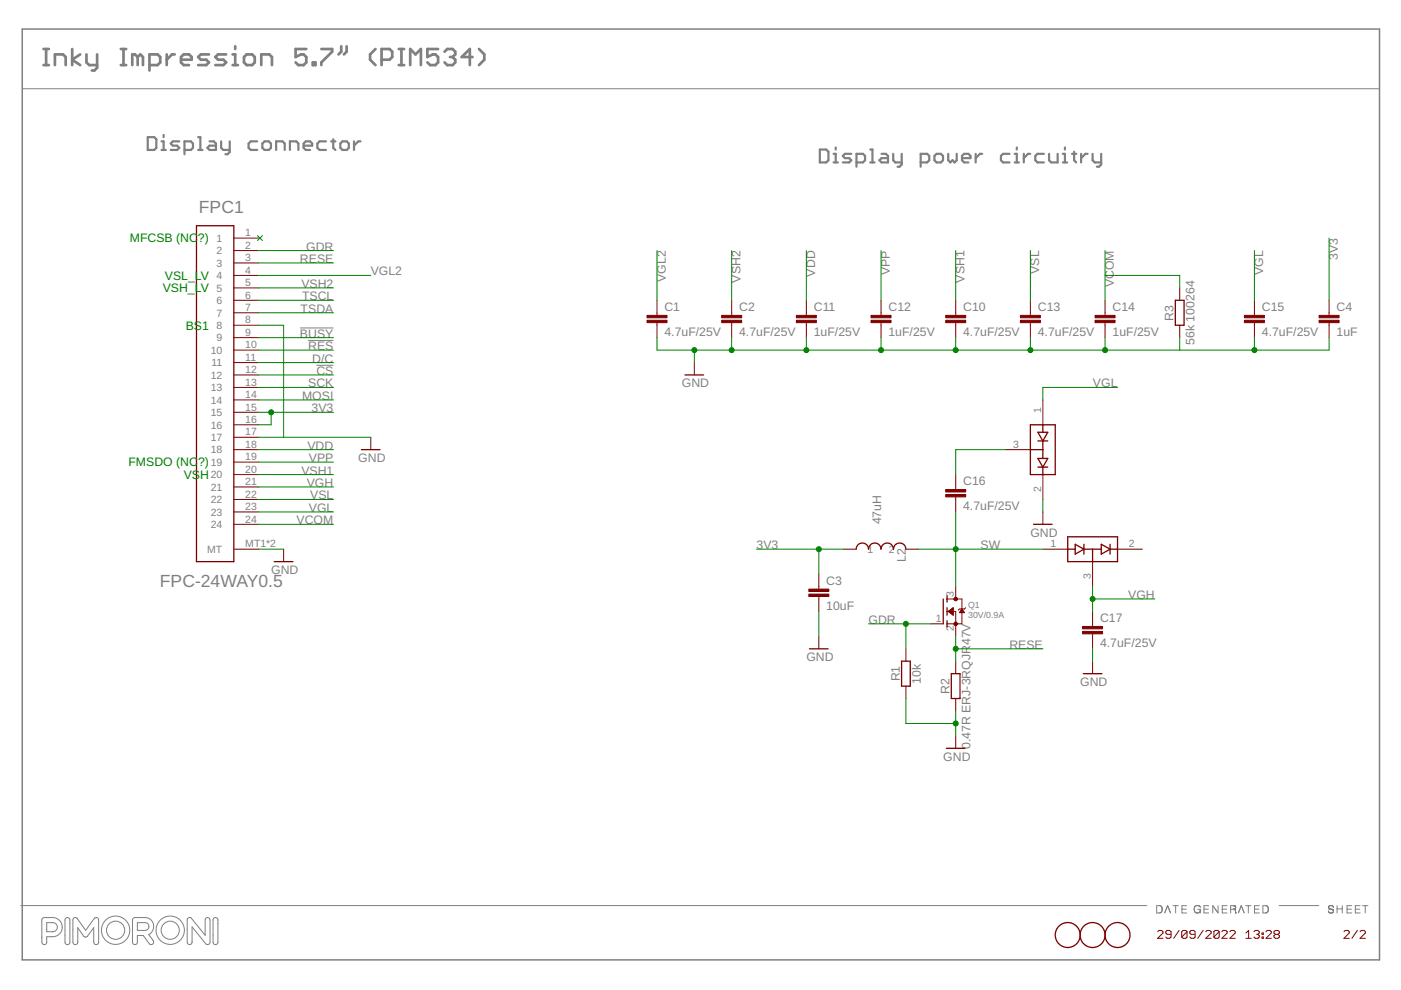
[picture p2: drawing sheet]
<svg xmlns="http://www.w3.org/2000/svg" width="297mm" height="210mm" viewBox="0 0 297 210" stroke-linecap="round" stroke-linejoin="round" font-family="sans-serif">
<g fill="none" stroke="#808080" stroke-width=".21">
<path d="M4.7 18.8h287.6M63.6 69.5h7.1M65.3 72.2h5.4M67.1 77.4h3.6M4.4 192h238.8M8.9 198.8h.1M9.1 194.6l2.1-.1a2.03 2.03 0 0 1 2 2.1 2.03 2.03 0 0 1-2 2h-1.3v1.2a.52 .52 0 0 1-.5 .5 .52 .52 0 0 1-.5-.6v-4.6zM9.9 195.6h1.3a.96 .96 0 0 1 1 1 .96 .96 0 0 1-1 .9h-1.3zM14 194.6h.5l.3 .3v4.9a.52 .52 0 0 1-.5 .5 .52 .52 0 0 1-.5-.5v-4.7zM15.7 194.6l.6 .1 1.9 2.6 1.8-2.6a.52 .52 0 0 1 .6-.1 .52 .52 0 0 1 .3 .5v4.7a.52 .52 0 0 1-.5 .5 .52 .52 0 0 1-.5-.6v-3l-1.4 1.8a.52 .52 0 0 1-.8 0l-1.2-1.8v3.1a.52 .52 0 0 1-.5 .5 .52 .52 0 0 1-.5-.5v-4.7zM16.3 194.7h.1M28.1 198.8h.1"/>
<path d="M28.3 194.6l2.5-.1a1.91 1.91 0 0 1 1.8 1.6 1.91 1.91 0 0 1-1.1 2.1l.9 1.2a.54 .54 0 0 1 0 .7 .54 .54 0 0 1-.7 0l-1.3-1.7h-1.3v1.4a.52 .52 0 0 1-.5 .5 .52 .52 0 0 1-.5-.6v-4.6zM29.1 195.6h1.7a.83 .83 0 0 1 .8 .8 .83 .83 0 0 1-.8 .9h-1.7zM39.8 194.7l.4-.2 .4 .2 2.9 3.6v-3.3a.52 .52 0 0 1 .5-.5 .52 .52 0 0 1 .5 .6v4.7l-.1 .3-.4 .2-.3-.1-3-3.7v3.2a.52 .52 0 0 1-.5 .6 .52 .52 0 0 1-.5-.6zM45.4 194.6h.4l.4 .3v4.9a.52 .52 0 0 1-.5 .5 .52 .52 0 0 1-.5-.5v-4.7zM245.2 192h.8a.87 .87 0 0 1-.1 1.6h-.7zM246.3 192.3h.1M247 193.6l.6-1.6 .6 1.6M248.7 192h1.1M249.3 192v1.6M250.6 192.8h.9M251.6 192h-1v1.6h1M253.4 193.4l.1 .1"/>
<path d="M253.9 192.8h.6v.8M254.2 193.5h-.1M254.3 192.1h.1M254.5 192.3a.75 .75 0 0 0-1.1-.2 .75 .75 0 0 0-.1 1.1l.1 .2M254.5 192.3h.1M254.5 192.3v.1M254.5 192.9v.1a.64 .64 0 0 1-1 .5M255.3 192.8h.9M256.3 192h-1v1.6h1M258.3 192v1.6l-1.2-1.6v1.6M259.1 192.8h1M260.2 192h-1.1v1.6h1.1"/>
<path d="M261.6 192.8h-.1M261.7 192.8h.1M261.7 192.8h-.8M261.7 192l.2 .1M261.8 192h-.9v1.6M261.8 192.8l.1 .1M261.8 192.1l.2 .1M261.9 192.9l.1 .6M261.9 193h.1M261.9 192.2h.1M261.9 192.6h.1M261.9 192.6l-.2 .2"/>
<path d="M261.9 193.2l.1 .1M262 193.5v.1M262 192.2l-.1 .4M262 193.5h.1M262 192.5l-.1 .2M262 193.6h.1M262.6 193.6l.6-1.6 .6 1.6M264.1 192h1.1M264.7 192v1.6M266 192.8h.9M267 192h-1v1.6h1M267.8 192l.8 .1a.67 .67 0 0 1 .3 .9l-.3 .5-.8 .1z"/>
<path d="M268.8 192.3h.1M271.2 192h8.4M281.6 193.1l.1 .1M281.7 193.3l.2 .2h.7M281.7 193.2v.1M281.7 192.5v.1M281.7 192.2h.1M281.8 192.6l.1 .1M281.8 192.6h.1M281.8 192.7l.7 .1M281.8 192.1l-.1 .2 .1 .3M281.8 192.1h.1"/>
<path d="M282 192h.1M282 192l-.2 .1M282 192.7h.1M282 192h.4l.3 .3M282 193.5v.1M282.1 193.6h.1M282.3 192.8h.1M282.3 193.6h.1M282.4 192.8l.3 .2-.1 .4M282.6 193.4v.1M282.7 192.3h.1M282.7 192.3v.1"/>
<path d="M282.7 193v.1M282.7 193.3h.1M283.5 192v1.6M283.5 192.7h1.1M284.6 192v1.6M285.6 192.8h.9M286.6 192h-1v1.6h1M287.4 192.8h.9M288.4 192h-1v1.6h1M288.9 192h1.1M289.5 192v1.6"/>
<circle cx="24.5" cy="197.2" r="3"/>
<circle cx="24.5" cy="197.2" r="1.93"/>
<circle cx="36.1" cy="197.2" r="3"/>
<circle cx="36.1" cy="197.2" r="1.93"/>
</g>
<path d="M4.7 6.2h287.8v197.3h-287.8z" fill="none" stroke="#808080" stroke-width=".32"/>
<g fill="none" stroke="#808080" stroke-width=".47">
<path d="M31.3 29.1h1.4l.4 .4v1.8l-.4 .5h-1.4zM34.2 31.8h1M34.2 30h.5v1.8M34.7 28.6v.5M38 30h-1.4l-.4 .4 .4 .5h.9l.5 .4-.5 .5h-1.3M39.1 31.8h1.4l.4-.5v-.9l-.4-.4h-1.4v2.7M42 31.8h.9M42 29.1h.5v2.7M44.4 30h.9l.5 .4v1.4h-1.4l-.4-.5 .4-.4h1.4M46.9 30v1.3l.4 .5h1.4M48.7 30v2.2l-.5 .5h-.4M54.5 30h-1.3l-.5 .4v.9l.5 .5h1.3"/>
<path d="M55.6 30.4l.5-.4h.9l.4 .4v.9l-.4 .5h-.9l-.5-.5zM58.5 31.8v-1.8h1.4l.5 .4v1.4M61.5 31.8v-1.8h1.3l.5 .4v1.4M64.4 30.9h1.8v-.5l-.5-.4h-.9l-.4 .4v.9l.4 .5h.9M69.1 30h-1.3l-.5 .4v.9l.5 .5h1.3M70.2 30h.9M70.7 29.5v1.8l.4 .5M72.6 30h.9l.5 .4v.9l-.5 .5h-.9l-.4-.5v-.9zM75.1 30v1.8M76.4 30h-.4l-.9 .9M173.8 31.7h1.4l.4 .5v1.8l-.4 .4h-1.4zM176.7 34.4h1"/>
<path d="M176.7 32.6h.5v1.8M177.2 31.3v.4M180.5 32.6h-1.4l-.4 .5 .4 .4h.9l.5 .5-.5 .4h-1.3M181.6 34.4h1.4l.4-.4v-.9l-.4-.5h-1.4v2.7M184.5 34.4h.9M184.5 31.7h.5v2.7M186.9 32.6h.9l.5 .5v1.3h-1.4l-.4-.4 .4-.5h1.4M189.4 32.6v1.4l.4 .4h1.4M191.2 32.6v2.3l-.5 .4h-.4M195.2 34.4h1.4l.4-.4v-.9l-.4-.5h-1.4v2.7M198.1 33.1l.5-.5h.9l.4 .5v.9l-.4 .4h-.9l-.5-.4zM201 32.6v1.4l.5 .4 .5-.4 .4 .4 .4-.4v-1.4"/>
<path d="M204 33.5h1.8v-.4l-.5-.5h-.9l-.4 .5v.9l.4 .4h.9M206.9 32.6v1.8M208.2 32.6h-.4l-.9 .9M214 32.6h-1.3l-.5 .5v.9l.5 .4h1.3M215.1 34.4h.9M215.1 32.6h.5v1.8M215.6 31.3v.4M217.1 32.6v1.8M218.4 32.6h-.4l-.9 .9M221.3 32.6h-1.3l-.5 .5v.9l.5 .4h1.3M222.4 32.6v1.4l.5 .4h1.3v-1.8M225.3 34.4h1"/>
<path d="M225.3 32.6h.5v1.8M225.8 31.3v.4M227.3 32.6h.9M227.7 32.2v1.8l.5 .4M229.2 32.6v1.8M230.6 32.6h-.5l-.9 .9M231.6 32.6v1.4l.5 .4h1.4M233.5 32.6v2.3l-.5 .4h-.4"/>
</g>
<g fill="none" stroke="#800000" stroke-width=".21">
<path d="M49.6 50.5h5.3M49.6 53.1h5.3M49.6 55.8h5.3M49.6 58.4h5.3M49.6 61h5.3M49.6 63.7h5.3M49.6 66.3h5.3M49.6 69h5.3M49.6 71.6h5.3M49.6 74.2h5.3M49.6 76.9h5.3M49.6 79.5h5.3"/>
<path d="M139.3 63.7v3.1M139.3 68.4v3.2M147.2 76.9v2.6M155.1 63.7v3.1M155.1 68.4v3.2M171 63.7v3.1M171 68.4v3.2M186.8 63.7v3.1M186.8 68.4v3.2M202.6 63.7v3.1M202.6 68.4v3.2M218.5 63.7v3.1"/>
<path d="M218.5 68.4v3.2M234.3 63.7v3.1M234.3 68.4v3.2M250.1 61v2.7M250.1 69v2.6M266 63.7v3.1M266 68.4v3.2M281.8 63.7v3.1M281.8 68.4v3.2M49.6 95.3h5.3M49.6 82.1h5.3M49.6 84.8h5.3"/>
<path d="M49.6 87.4h5.3M49.6 90.1h5.3M49.6 92.7h5.3M49.6 98h5.3M78.6 92.7v2.6M213.2 95.3h5.3M221.1 84.8v5.3M49.6 116.4h5.3M49.6 100.6h5.3M49.6 103.3h5.3M49.6 105.9h5.3M49.6 108.5h5.3"/>
<path d="M49.6 111.2h5.3M60.1 116.4v2.7M178.9 116.4h2.6M192.1 116.4h2.6M202.6 100.6v3.2M202.6 105.4v3.1M221.1 100.6v5.3M221.1 108.5v2.7M221.1 116.4h5.3M231.6 119.1v5.3M236.9 116.4h5.3M173.6 121.7v3.2"/>
<path d="M173.6 126.5v3.1M173.6 134.9v2.7M192.1 137.6v2.6M197.4 132.3h2.6M200.8 129.6h1.8v5.3M200.8 127h3.1v5.3h-3.1M201 129.6l1.1-.8v1.6zM201.1 129.6h1M201.2 129.7h.9M201.3 129.5h.8M201.3 129.9h.8M201.4 129.3h.7"/>
<path d="M201.5 130h.6M201.6 129.2h.5M201.7 130.1h.4M201.8 129.1h.3M201.8 130.2h.3M201.9 129h.2M202 130.4h.1M202.6 124.4v2.6M203.5 129.9h.9M203.5 129.7h.9M203.6 129.6h.7M203.7 129.5h.5"/>
<path d="M203.8 129.3h.3M203.9 129.2h.1M203.9 129.1l.6 .8h-1.1zM204.7 128.8l-.2 .3h-1.1l-.2 .3M231.6 129.6v3.2M231.6 134.4v3.2M192.1 145.5v2.6M202.6 140.2v2.6M202.6 148.1v2.6M202.6 156v2.7M231.6 140.2v2.6M245.4 197.5l.3-.2h.6l.3 .2v.3l-1.2 1.1h1.2"/>
<path d="M248.3 198.1h-.9l-.2-.3v-.3l.2-.2h.6l.3 .2v1.2l-.3 .2h-.6l-.2-.2M250 197.3l-1.1 1.6M251.7 197.5v1.2l-.3 .2h-.6l-.3-.2M251.7 197.5l-.3-.2h-.6l-.3 .2v1.2M251.7 197.5l-1.2 1.2M253.4 198.1h-.9l-.2-.3v-.3l.2-.2h.6l.3 .2v1.2l-.3 .2h-.6l-.2-.2M255.1 197.3l-1.1 1.6M255.7 197.5l.2-.2h.6l.3 .2v.3l-1.1 1.1h1.1M258.5 197.5v1.2l-.3 .2h-.6l-.2-.2M258.5 197.5l-.3-.2h-.6l-.2 .2v1.2M258.5 197.5l-1.1 1.2M259.1 197.5l.2-.2h.6l.3 .2v.3l-1.1 1.1h1.1"/>
<path d="M260.8 197.5l.2-.2h.6l.3 .2v.3l-1.1 1.1h1.1M264.2 198.9h1.1M264.2 197.8l.5-.5v1.6M265.9 197.5l.2-.2h.6l.3 .2v.3l-.3 .3M266.4 198.1h.3M266.7 198.1l.3 .3v.3l-.3 .2h-.6l-.2-.2M267.6 198.7h.2v.2h-.2zM267.6 197.8h.2v.3h-.2zM268.4 197.5l.3-.2h.6l.2 .2v.3l-1.1 1.1h1.1M270.4 198.1l-.3 .3v.3l.3 .2h.6l.3-.2v-.3l-.3-.3M270.4 198.1l-.3-.3v-.3l.3-.2h.6l.3 .2v.3l-.3 .3M270.4 198.1h.6"/>
<path d="M284.9 197.5l.3-.2h.6l.3 .2v.3l-1.2 1.1h1.2M287.8 197.3l-1.2 1.6M288.4 197.5l.2-.2h.6l.3 .2v.3l-1.1 1.1h1.1"/>
</g>
<g fill="#800000" stroke="#800000" stroke-width=".21">
<path d="M137.2 67.9h4.2v.5h-4.2z"/>
<path d="M137.2 66.9h4.2v.5h-4.2z"/>
<path d="M153 67.9h4.2v.5h-4.2z"/>
<path d="M153 66.9h4.2v.5h-4.2z"/>
<path d="M171.5 126h4.2v.5h-4.2z"/>
<path d="M171.5 124.9h4.2v.5h-4.2z"/>
<path d="M200.5 67.9h4.2v.5h-4.2z"/>
<path d="M200.5 66.9h4.2v.5h-4.2z"/>
<path d="M168.8 67.9h4.3v.5h-4.3z"/>
<path d="M168.8 66.9h4.3v.5h-4.3z"/>
<path d="M184.7 67.9h4.2v.5h-4.2z"/>
<path d="M184.7 66.9h4.2v.5h-4.2z"/>
<path d="M216.3 67.9h4.3v.5h-4.3z"/>
<path d="M216.3 66.9h4.3v.5h-4.3z"/>
<path d="M232.2 67.9h4.2v.5h-4.2z"/>
<path d="M232.2 66.9h4.2v.5h-4.2z"/>
<path d="M263.8 67.9h4.3v.5h-4.3z"/>
<path d="M263.8 66.9h4.3v.5h-4.3z"/>
<path d="M200.5 104.8h4.2v.5h-4.2z"/>
<path d="M200.5 103.8h4.2v.5h-4.2z"/>
<path d="M229.5 133.9h4.3v.5h-4.3z"/>
<path d="M229.5 132.8h4.3v.5h-4.3z"/>
<path d="M279.7 67.9h4.2v.5h-4.2z"/>
<path d="M279.7 66.9h4.2v.5h-4.2z"/>
</g>
<g fill="none" stroke="#800000" stroke-width=".28">
<path d="M41.7 47.9h7.9v71.2h-7.9zM145.2 79.5h4M249.2 63.7h1.8v5.3h-1.8zM76.6 95.3h4M218.5 95.3h2.6M218.5 90.1h5.2v10.5h-5.2zM220 91.7h2.1l-1 1.8zM220 93.5h2.1M220 99h2.1M220 97.2h2.1l-1 1.8zM221.1 90.1v1.6M221.1 93.5v3.7"/>
<path d="M221.1 99v1.6M58.1 119.1h4M181.5 116.4a1.31 1.31 0 0 1 1.3-1.3 1.31 1.31 0 0 1 1.3 1.3 1.32 1.32 0 0 1 1.4-1.3 1.32 1.32 0 0 1 1.3 1.3 1.32 1.32 0 0 1 1.3-1.3 1.32 1.32 0 0 1 1.3 1.3 1.31 1.31 0 0 1 1.4-1.3 1.31 1.31 0 0 1 1.3 1.3M219.1 111.2h4M226.4 113.8h10.5v5.3h-10.5zM226.4 116.4h1.6M228 115.4l1.8 1-1.8 1.1zM229.8 116.4h3.7M229.8 115.4v2.1M231.6 116.4v2.7M233.5 115.4l1.9 1-1.9 1.1zM235.4 116.4h1.5"/>
<path d="M235.4 115.4v2.1M171.6 137.6h4M200 127v5.3M200.8 126.3v1.4M200.8 128.8v1.6M200.8 131.6v1.3M191.2 140.2h1.8v5.3h-1.8zM200.6 158.7h4M201.7 142.8h1.8v5.3h-1.8zM229.7 142.8h3.9"/>
<circle cx="226.4" cy="198.2" r="2.65"/>
<circle cx="231.6" cy="198.2" r="2.65"/>
<circle cx="236.9" cy="198.2" r="2.65"/>
</g>
<g fill="#800000" stroke="#800000" stroke-width=".21">
<circle cx="202.6" cy="132.3" r=".38"/>
<circle cx="202.6" cy="127" r=".38"/>
</g>
<g fill="none" stroke="#008000" stroke-width=".21">
<path d="M54.6 50l1 1M54.9 58.4h23.7M54.9 53.1h15.8M54.9 55.8h15.8M55.6 50l-1 1M139.3 53.1v10.6M155.1 53.1v10.6M171 53.1v10.6M186.8 53.1v10.6M202.6 53.1v10.6M218.5 53.1v10.6M234.3 53.1v10.6"/>
<path d="M234.3 58.4h15.8v2.6M266 53.1v10.6M281.8 50.5v13.2M54.9 61h15.8M54.9 63.7h15.8M54.9 66.3h15.8M54.9 71.6h15.8M54.9 74.2h15.8M54.9 76.9h15.8M54.9 79.5h15.8M54.9 69h5.2v23.7M139.3 71.6v2.6h142.5v-2.6"/>
<path d="M147.2 74.2v2.7M155.1 71.6v2.6M171 71.6v2.6M186.8 71.6v2.6M202.6 71.6v2.6M218.5 71.6v2.6M234.3 71.6v2.6M250.1 71.6v2.6M266 71.6v2.6M54.9 82.1h15.8M54.9 84.8h15.8M54.9 87.4h15.8"/>
<path d="M54.9 92.7h23.7M54.9 95.3h15.8M54.9 98h15.8M57.5 87.4v2.7h-2.6M213.2 95.3h-10.6v5.3M236.9 82.1h-15.8v2.7M54.9 111.2h15.8M54.9 108.5h15.8M54.9 116.4h5.2M54.9 100.6h15.8M54.9 103.3h15.8M54.9 105.9h15.8"/>
<path d="M160.4 116.4h18.5M173.6 116.4v5.3M194.7 116.4h26.4M202.6 108.5v15.9M221.1 105.9v2.6M173.6 129.6v5.3M184.1 132.3h13.3M192.1 132.3v5.3M202.6 134.9v5.3M202.6 137.6h18.5M231.6 124.4v5.2M231.6 137.6v2.6"/>
<path d="M231.6 127h13.3M192.1 148.1v5.3h10.5M202.6 150.7v5.3"/>
</g>
<g fill="#008000" stroke="#008000" stroke-width=".21">
<circle cx="192.1" cy="132.3" r=".53"/>
<circle cx="202.6" cy="137.6" r=".53"/>
<circle cx="57.5" cy="87.4" r=".53"/>
<circle cx="173.6" cy="116.4" r=".53"/>
<circle cx="147.2" cy="74.2" r=".53"/>
<circle cx="155.1" cy="74.2" r=".53"/>
<circle cx="186.8" cy="74.2" r=".53"/>
<circle cx="171" cy="74.2" r=".53"/>
<circle cx="202.6" cy="74.2" r=".53"/>
<circle cx="218.5" cy="74.2" r=".53"/>
<circle cx="234.3" cy="74.2" r=".53"/>
<circle cx="266" cy="74.2" r=".53"/>
<circle cx="202.6" cy="153.4" r=".53"/>
<circle cx="231.6" cy="127" r=".53"/>
<circle cx="202.6" cy="116.4" r=".53"/>
</g>
<g fill="none" stroke="#808080" stroke-width=".57">
<path d="M9.2 13.8h1.2M9.2 10.4h1.2M9.8 10.4v3.4M11.6 13.8v-2.3h1.8l.5 .6v1.7M15.3 10.4v3.4M17 11.5l-1.7 1.2 1.7 1.1M18.3 11.5v1.7l.6 .6h1.7M20.6 11.5v2.9l-.6 .5h-.5M25.6 13.8h1.2M25.6 10.4h1.2M26.2 10.4v3.4M29.2 12.1l-.6-.6h-.6v2.3"/>
<path d="M29.2 12.1v1.7M29.2 12.1l.6-.6 .5 .6v1.7M31.7 13.8h1.7l.6-.6v-1.1l-.6-.6h-1.7v3.4M35.3 11.5v2.3M37 11.5h-.5l-1.2 1.2M38.4 12.7h2.2v-.6l-.5-.6h-1.2l-.5 .6v1.1l.5 .6h1.2M44.3 11.5h-1.7l-.6 .6 .6 .6h1.1l.6 .5-.6 .6h-1.7M47.9 11.5h-1.7l-.5 .6 .5 .6h1.2l.5 .5-.5 .6h-1.7M49.3 13.8h1.1M49.3 11.5h.6v2.3M49.9 9.8v.6M51.7 12.1l.6-.6h1.1l.6 .6v1.1l-.6 .6h-1.1l-.6-.6z"/>
<path d="M55.4 13.8v-2.3h1.7l.6 .6v1.7M64.9 10.4h-2.2v1.7l1.1-.6h.6l.5 .6v1.1l-.5 .6h-1.2l-.5-.6M66.3 13.2h.6v.6h-.6zM68.1 10.4h2.3v.6l-2.3 2.2v.6M72.3 9.8v1.2l-.5 .5M73.5 9.8v1.2l-.6 .5M79.6 10.4l-1.1 1.1v1.2l1.1 1.1M80.9 12.7h1.7l.6-.6v-1.1l-.6-.6h-1.7v3.4M84.5 13.8h1.2M84.5 10.4h1.2M85.1 10.4v3.4M87 13.8v-3.4l1.1 1.1 1.1-1.1v3.4"/>
<path d="M92.9 10.4h-2.3v1.7l1.2-.6h.5l.6 .6v1.1l-.6 .6h-1.1l-.6-.6M94.3 11l.5-.6h1.2l.5 .6v.5l-.5 .6M95.4 12.1h.6M96 12.1l.5 .6v.5l-.5 .6h-1.2l-.5-.6M100.2 12.1h-2.3l1.7-1.7v3.4M101.6 10.4l1.1 1.1v1.2l-1.1 1.1"/>
</g>
<g font-size="3.7" fill="#808080">
<text x="42.2" y="45.2">FPC1</text>
<text x="33.9" y="124.4">FPC-24WAY0.5</text>
</g>
<g font-size="2.6" fill="#008000">
<text x="27.5" y="51.4">MFCSB (NC</text>
<text x="42" y="51.4">?)</text>
<text x="34.9" y="59.3">VSL_LV</text>
<text x="34.5" y="62">VSH_LV</text>
<text x="39.4" y="69.9">BS1</text>
<text x="27.2" y="98.9">FMSDO (NC</text>
<text x="38.9" y="101.5">VS</text>
<text x="42" y="98.9">?)</text>
<text x="42.4" y="101.5">H</text>
</g>
<g font-size="2.6" fill="#808080">
<text x="64.9" y="53.1">GDR</text>
<text x="63.6" y="55.8">RESE</text>
<text x="78.6" y="58.4">VGL2</text>
<text x="141.1" y="59.8" transform="rotate(-90 141.1 59.8)">VGL2</text>
<text x="157" y="59.9" transform="rotate(-90 157 59.9)">VSH2</text>
<text x="172.8" y="58.6" transform="rotate(-90 172.8 58.6)">VDD</text>
<text x="188.6" y="58.3" transform="rotate(-90 188.6 58.3)">VPP</text>
<text x="204.5" y="59.9" transform="rotate(-90 204.5 59.9)">VSH1</text>
<text x="220.3" y="58" transform="rotate(-90 220.3 58)">VSL</text>
<text x="267.8" y="58.3" transform="rotate(-90 267.8 58.3)">VGL</text>
<text x="283.6" y="55.1" transform="rotate(-90 283.6 55.1)">3V3</text>
<text x="63.9" y="61">VSH2</text>
<text x="64" y="63.7">TSCL</text>
<text x="140.9" y="65.9">C1</text>
<text x="156.7" y="65.9">C2</text>
<text x="172.5" y="65.9">C11</text>
<text x="188.4" y="65.9">C12</text>
<text x="204.2" y="65.9">C10</text>
<text x="220" y="65.9">C13</text>
<text x="235.9" y="65.9">C14</text>
<text x="236.1" y="60.9" transform="rotate(-90 236.1 60.9)">VCOM</text>
<text x="267.5" y="65.9">C15</text>
<text x="283.4" y="65.9">C4</text>
<text x="63.6" y="71.6">BUSY</text>
<text x="63.7" y="66.3">TSDA</text>
<text x="140.9" y="71.2">4.7uF/25V</text>
<text x="156.7" y="71.2">4.7uF/25V</text>
<text x="172.5" y="71.2">1uF/25V</text>
<text x="188.4" y="71.2">1uF/25V</text>
<text x="204.2" y="71.2">4.7uF/25V</text>
<text x="220" y="71.2">4.7uF/25V</text>
<text x="235.9" y="71.2">1uF/25V</text>
<text x="248.8" y="68" transform="rotate(-90 248.8 68)">R3</text>
<text x="267.5" y="71.2">4.7uF/25V</text>
<text x="283.4" y="71.2">1uF</text>
<text x="65.3" y="74.2">RES</text>
<text x="66.2" y="76.9">D/C</text>
<text x="253.3" y="73.1" transform="rotate(-90 253.3 73.1)">56k 100264</text>
<text x="65.3" y="82.1">SCK</text>
<text x="67.1" y="79.5">CS</text>
<text x="144.6" y="82.1">GND</text>
<text x="231.7" y="82.1">VGL</text>
<text x="64" y="84.8">MOSI</text>
<text x="66.1" y="87.4">3V3</text>
<text x="65.2" y="95.3">VDD</text>
<text x="63.9" y="100.6">VSH1</text>
<text x="65.5" y="98">VPP</text>
<text x="76" y="98">GND</text>
<text x="65" y="103.3">VGH</text>
<text x="65.8" y="105.9">VSL</text>
<text x="204.2" y="102.9">C16</text>
<text x="62.9" y="111.2">VCOM</text>
<text x="65.5" y="108.5">VGL</text>
<text x="186.8" y="111.2" transform="rotate(-90 186.8 111.2)">47uH</text>
<text x="204.2" y="108.1">4.7uF/25V</text>
<text x="218.5" y="113.8">GND</text>
<text x="160.4" y="116.4">3V3</text>
<text x="192.1" y="119.1" transform="rotate(-90 192.1 119.1)">L2</text>
<text x="207.9" y="116.4">SW</text>
<text x="57.5" y="121.7">GND</text>
<text x="175.2" y="124">C3</text>
<text x="175.2" y="129.2">10uF</text>
<text x="233.2" y="131.9">C17</text>
<text x="239.2" y="127">VGH</text>
<text x="184.2" y="132.3">GDR</text>
<text x="205.8" y="136.8" transform="rotate(-90 205.8 136.8)">47V</text>
<text x="214" y="137.6">RESE</text>
<text x="233.2" y="137.2">4.7uF/25V</text>
<text x="171" y="140.2">GND</text>
<text x="190.8" y="144.5" transform="rotate(-90 190.8 144.5)">R1</text>
<text x="195.2" y="144.9" transform="rotate(-90 195.2 144.9)">10k</text>
<text x="201.3" y="147.1" transform="rotate(-90 201.3 147.1)">R2</text>
<text x="229" y="145.5">GND</text>
<text x="200" y="161.3">GND</text>
<text x="205.8" y="158.8" transform="rotate(-90 205.8 158.8)">0.47R ERJ-3RQJR</text>
</g>
<g font-size="2.2" fill="#808080">
<text x="45.9" y="51.3">1</text>
<text x="45.9" y="53.9">2</text>
<text x="52" y="50.1">1</text>
<text x="52" y="52.8">2</text>
<text x="45.9" y="56.6">3</text>
<text x="45.9" y="59.2">4</text>
<text x="52" y="55.4">3</text>
<text x="52" y="58">4</text>
<text x="45.9" y="61.8">5</text>
<text x="45.9" y="64.5">6</text>
<text x="52" y="60.7">5</text>
<text x="52" y="63.3">6</text>
<text x="52" y="65.9">7</text>
<text x="45.9" y="67.1">7</text>
<text x="45.9" y="69.8">8</text>
<text x="52" y="68.6">8</text>
<text x="52" y="71.2">9</text>
<text x="44.7" y="75">10</text>
<text x="44.8" y="77.7">11</text>
<text x="45.9" y="72.4">9</text>
<text x="52" y="73.9">10</text>
<text x="52" y="76.5">11</text>
<text x="44.7" y="80.3">12</text>
<text x="44.7" y="82.9">13</text>
<text x="52" y="79.1">12</text>
<text x="52" y="81.8">13</text>
<text x="44.7" y="85.6">14</text>
<text x="44.7" y="88.2">15</text>
<text x="52" y="84.4">14</text>
<text x="52" y="87.1">15</text>
<text x="52" y="89.7">16</text>
<text x="220.7" y="87.6" transform="rotate(-90 220.7 87.6)">1</text>
<text x="44.7" y="90.9">16</text>
<text x="44.7" y="93.5">17</text>
<text x="52" y="92.3">17</text>
<text x="52" y="95">18</text>
<text x="214.8" y="95">3</text>
<text x="44.7" y="96.1">18</text>
<text x="44.7" y="98.8">19</text>
<text x="44.7" y="101.4">20</text>
<text x="52" y="97.6">19</text>
<text x="52" y="100.2">20</text>
<text x="44.7" y="104.1">21</text>
<text x="44.7" y="106.7">22</text>
<text x="52" y="102.9">21</text>
<text x="52" y="105.5">22</text>
<text x="220.7" y="104.3" transform="rotate(-90 220.7 104.3)">2</text>
<text x="44.7" y="109.3">23</text>
<text x="44.7" y="112">24</text>
<text x="52" y="108.2">23</text>
<text x="52" y="110.8">24</text>
<text x="43.9" y="117.2">MT</text>
<text x="52" y="116.1">MT1*2</text>
<text x="183.9" y="117.2">1</text>
<text x="188.4" y="117.2">2</text>
<text x="222.7" y="116.1">1</text>
<text x="239.4" y="116.1">2</text>
<text x="231.3" y="122.7" transform="rotate(-90 231.3 122.7)">3</text>
<text x="198.4" y="131.9">1</text>
<text x="202.3" y="126.6" transform="rotate(-90 202.3 126.6)">3</text>
<text x="202.3" y="133.9" transform="rotate(-90 202.3 133.9)">2</text>
</g>
<g font-size="1.9" fill="#808080">
<text x="205.3" y="131">30V/0.9A</text>
<text x="205.3" y="129">Q1</text>
</g>
</svg>
